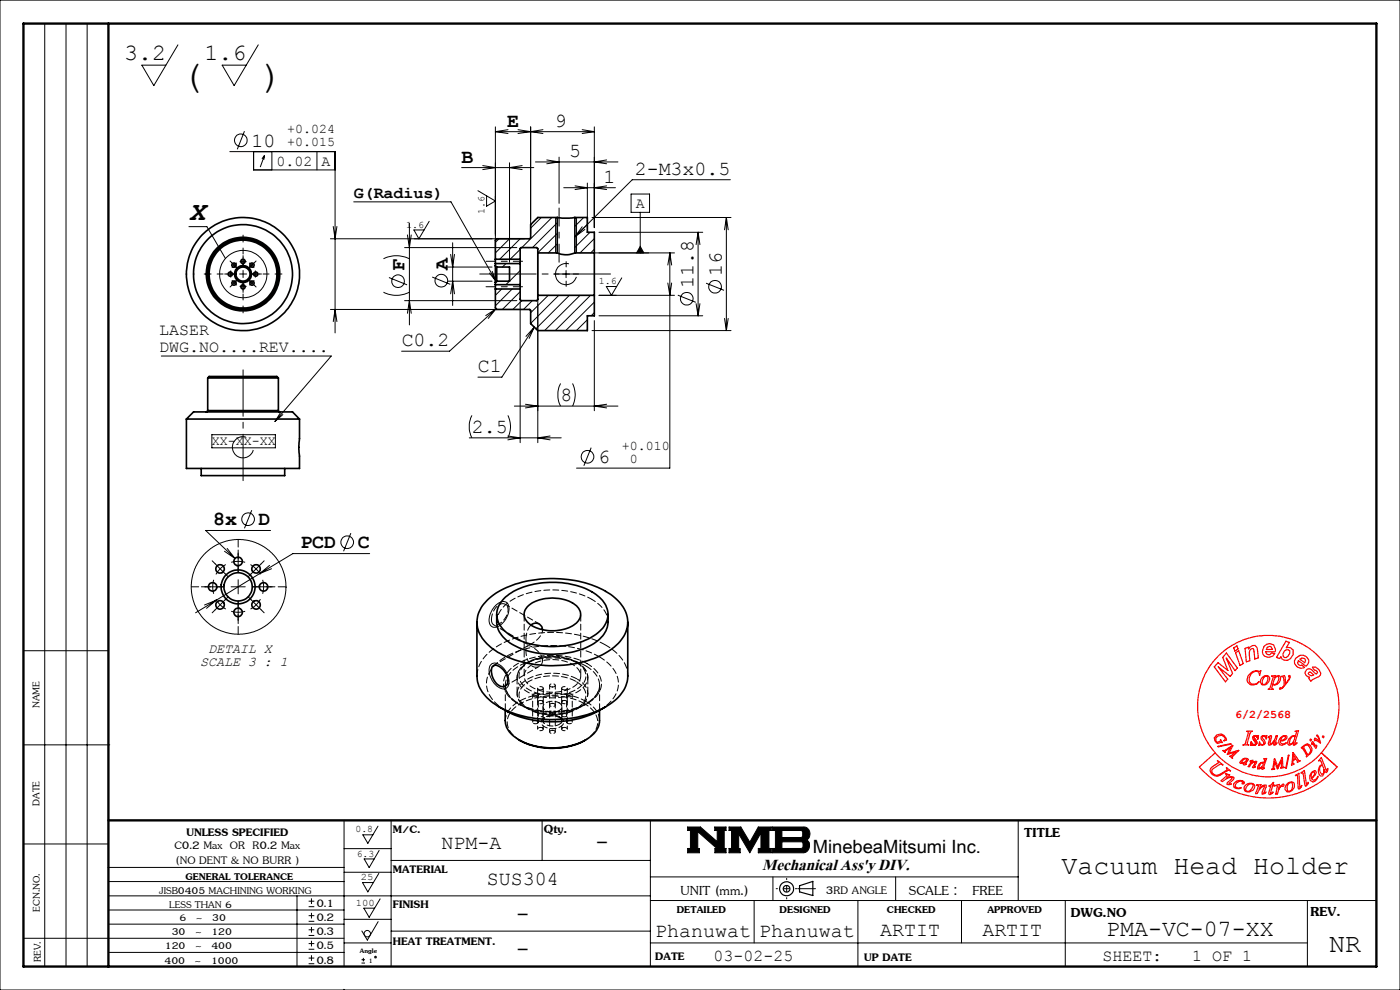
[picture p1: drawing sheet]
<svg xmlns="http://www.w3.org/2000/svg" width="297mm" height="210mm" viewBox="0 0 297 210" stroke-linecap="round" stroke-linejoin="round" font-family="sans-serif">
<g fill="none" stroke="#000" stroke-width=".21">
<path d="M0 0h297v210h-297zM9.5 5v200M14 5v200M18.5 5v200M37.7 9.5l-5.1 8.7-2.5-4.4h5.1M54.8 9.5l-5.1 8.7-2.6-4.4h5.1M48.8 32.2h22.3v38.4M51.9 27.8l-1.6 3.9M53.8 32.2v3.8h17.3M56.1 33l-.5 .7M56.1 33l-.1 .9M56.1 33l-.9 2.4"/>
<path d="M57.7 32.2v3.8M67.2 32.2v3.8M97.9 35.6h15.3M102.4 35.1l2.7 .5-2.7 .4M105.1 27.9h21M105.1 26.9v28.7M105.1 27.9l2.7 .4M107.8 27.5l-2.7 .4M108.1 34.5v21.1M109.9 27.5l2.7 .4M110.8 35.1l-2.7 .5 2.7 .4M112.6 26.9v22.7"/>
<path d="M112.6 27.9l2.6 .4M112.6 27.9l-2.7 .4M113.6 34.4h17.5M115.2 27.5l-2.6 .4M116 33.9l2.6 .5-2.6 .3M118.6 33.3v9.8M119.6 39.8h11M122 39.4l2.6 .4-2.6 .4M123.5 27.5l2.6 .4M124.6 38.8v9.5M126.1 26.9v21.4M126.1 27.9l-2.6 .4"/>
<path d="M128.7 39.4l-2.6 .4 2.6 .4M128.7 33.9l-2.6 .5 2.6 .3M154.9 38.1h-20.8l-12.1 12.1M40.1 48.1h3.8l3.9 6.7M52.8 55.8l1.1 1M54 55.7l-1.1 1.1M70.1 50.7h41.2M70.7 48l.4 2.7 .4-2.7M75 42.8h20.7l9.5 16.9M81.4 54.9a6.3 6.3 0 0 1 5.5 0M82.5 58.9l3.9 1.5M85.8 52.5h23.8"/>
<path d="M86.4 49.8l.5 2.7 .3-2.7M86.9 47.4v21.5M91.1 46.9l-2.2 3.8-1.1-1.9h2.2M91.7 58.8l3.8 1.5M95 59.6h9.4M95 56.6h9.4M95.6 54l.4 2.6 .4-2.6M96 51.5v13.3M101.4 40.5l3.7 2.1-1.9 1.1v-2.2M103.8 57.9l1.4 1.8M104.4 57.6l.8 2.1M105.2 59.7l.2 .2"/>
<path d="M105.9 50.7l-.8 .7M107.4 55.9l-.8 .7M108.1 50.7l-3 2.9M110.3 50.7l-4.3 4.3M110.3 52.9l-2.1 2.1M110.3 57.4l-3 3M114.1 53.5v40.4M114.8 46.1l-2.2 2.3M117.1 46.1l-6.4 6.4M117.9 46.1v7.5M118.2 47.3l-5.2 5.2M118.2 49.5l-4.1 4.1"/>
<path d="M118.2 51.7l-1.9 1.9M119.3 58.1h1.5M120.1 57.4v1.5M120.7 56a2.26 2.26 0 0 0-2.8 1.6 2.26 2.26 0 0 0 1.6 2.7 2.26 2.26 0 0 0 2.8-1.6M122.3 46.1v7.5M123.5 48.1l-1.5 2.1M123.8 46.1l-1.8 1.9M124.1 48.7l-2.1 1.5M124.6 47.6l-2.6 2.7M125.2 49.3l-3.2 3.2M125.6 46.1h29.5M126.1 50.6l-3.1 3"/>
<path d="M126.1 52.9l-.8 .7M127.1 49.3h22M131.9 58.9l-2.2 3.7-1.1-1.8h2.2M133.9 41.2h3.9v3.8h-3.9zM135.8 45v8.6M135.8 52.3l.8 1.3h-1.6zM142.1 53.6v45.7h-19.8M142.1 53.6l.4 2.6M142.1 53.6l-.4 2.6M143.1 53.6h-17M148.1 49.3v17.7M148.1 49.3l.4 2.6"/>
<path d="M148.1 49.3l-.4 2.6M154.1 46.1v24M154.1 46.1l.4 2.6M154.1 46.1l-.4 2.6M34.2 75.5h36.1l-12 13.9M70.1 65.6h41.2M70.7 68.2l.4-2.6 .4 2.6M81.4 62a6 6 0 0 0 5.5 0M85.8 63.8h23.8M86.4 66.5l.5-2.7 .3 2.7M95.6 62.3l.4-2.7 .4 2.7M105.2 65.5l-1.6 2"/>
<path d="M105.2 65.5l-2.2 1.4M105.2 65.5l-9.8 9h-10.2M106.4 61.3l-1.3 1.3M108.7 61.3l-3.6 3.6M110.3 64v29.9M110.3 61.9l-3.7 3.7M110.7 63.8l-1.9 1.8M112.9 63.8l-1.8 1.8M113.3 69.4l-1 2.4M113.3 69.4l-1.7 2M113.3 69.4l-6.8 10.6h-5.1M116.3 62.6l-3.7 3.7"/>
<path d="M118.5 62.6l-5.9 6M120.8 62.6l-7.1 7.1M123 62.6l-7.5 7.5M124.6 67.8l-2.3 2.3M124.6 70.1h-.1M125.3 62.6l-7.5 7.5M125.6 70.1h29.5M126.1 68v19.1M126.1 64.1l-6.1 6M126.1 66.3l-.7 .7M127.1 67h22M141.7 60l.4 2.6 .4-2.6"/>
<path d="M143.1 62.6h-16M143.8 62.6l3.8 1.5M147.7 64.4l.4 2.6M148.5 64.4l-.4 2.6M149.8 60.1l3.8 1.5M153.7 67.5l.4 2.6M154.5 67.5l-.4 2.6M44.9 92.2h13.5v2.8h-13.5zM52.1 92.7a2.25 2.25 0 0 0-2.7 1.6 2.25 2.25 0 0 0 1.6 2.7 2.25 2.25 0 0 0 2.7-1.5M59.5 87.5l-1.2 1.9M60 87.9l-1.7 1.5M99.6 92.9h19.5"/>
<path d="M100.1 88.1a5.3 5.3 0 0 0 0 4.8M107.7 88.1l.2 .3a5.3 5.3 0 0 1-.2 4.5M107.7 92.5l2.6 .4-2.6 .4M109.1 86.1h22M111.5 85.8l2.6 .3-2.6 .4M116.7 92.5l-2.6 .4 2.6 .4M118.9 81.3a5.4 5.4 0 0 0 0 4.8M121.5 81.3l.1 .4a5.3 5.3 0 0 1-.1 4.4M125.4 95l-1.5 3.8M128.7 85.8l-2.6 .3 2.6 .4M47.6 116.9l2.2 1.6M48.2 116.3l1.6 2.2"/>
<path d="M53.1 119.8a5.3 5.3 0 0 1 2.1 2.1M53.4 108.2l-1.5 3.9M55.4 119.6l-2.1 2.1M57.2 119.9l-2.1 1.8M57.4 112.5h-13.8l6.2 6M74.4 113.1l-1.5 3.8M78.4 117.4h-16.3l-7 4.3M5 138h18M45.9 127.3l-4.4 2.7M45.9 127.3l-2.5 1M45.9 127.3l-2.1 1.7M55.1 121.7l-9.2 5.6"/>
<path d="M57.6 120.6l-2.5 1.1M105.2 128.4a1.69 1.69 0 0 1 2.5-.3 4.1 4.1 0 0 1-2.2 4.9 1.3 1.3 0 0 1-1.4-.3 1.3 1.3 0 0 1-.3-1.3l.4-1.6zM5 158h18.3M104 141.1a1.42 1.42 0 0 1 2.2 .1 4.1 4.1 0 0 1 1.5 4.5 1.42 1.42 0 0 1-2.2-.1 4.1 4.1 0 0 1-1.5-4.5zM5 179h18M73 174v31M83 174v31M115 174v8.5M138 174v31M145.9 175.4h2.7l3.6 3.1v-2.3h-.6v-.8h2.4v.8h-.4v3.8h.4v.9h-2.3v-.9h.4l-4.1-3.6v3.6h.4v.9h-2.5v-.9h.6v-3.8h-.6zM154.7 175.4h2.5l1.9 3.2 1.8-3.2h2.7v.8h-.5v3.8h.5v.9h-2.7v-.9h.5v-3.3l-2.3 4.2-2.4-4v3.1h.3v.9h-2.3v-.9h.5v-3.8h-.5zM163.9 175.4h6.6a1.46 1.46 0 0 1 1.3 1.2 1.46 1.46 0 0 1-.7 1.6 1.48 1.48 0 0 1 .6 1.6 1.48 1.48 0 0 1-1.3 1.1h-6.5v-.9h.6v-3.8h-.6z"/>
<path d="M165.9 176.2h4.1l.3 .1v1l-.3 .4h-4.1zM165.9 178.6h4.2l.3 .3-.1 .9-.3 .2h-4.1zM216 174v17M5 199h68M22.9 184h50.1M23 190h115M23 196h50M23 193h50M23 187h50M63 190v15M73 195h10M73 185h10"/>
<path d="M73 180h10M83 197.5h55M83 182.5h55M138 186h78M138 191h154M160 191v9M164 186v5M182 191v14M190 186v5M204 191v9M226 191v14M277.4 191v14"/>
<path d="M23 202h50M73 200h10M138 200h139.4"/>
<circle cx="51.1" cy="29.8" r="1.34"/>
<circle cx="51.6" cy="58.1" r="5"/>
<circle cx="84.5" cy="59.6" r="1.34"/>
<circle cx="93.6" cy="59.5" r="1.34"/>
<circle cx="145.7" cy="63.4" r="1.34"/>
<circle cx="151.7" cy="60.8" r="1.34"/>
<circle cx="124.6" cy="96.9" r="1.34"/>
<circle cx="52.6" cy="110.1" r="1.34"/>
<circle cx="73.7" cy="115" r="1.34"/>
<circle cx="50.6" cy="124.5" r="10.1"/>
</g>
<g fill="none" stroke="#000" stroke-width=".25">
<path d="M169.6 187.9l2.8-.9v3l-2.8-.8z"/>
<circle cx="166.9" cy="188.5" r=".7"/>
<circle cx="166.9" cy="188.5" r="1.48"/>
</g>
<path d="M164.7 188.5h4.3M166.9 186.3v4.4" fill="none" stroke="#000" stroke-width=".21" stroke-dasharray="15.2 1.3 1.3 1.3" stroke-dashoffset="15"/>
<g fill="none" stroke="#000" stroke-width=".21" stroke-dasharray="15.2 1.3 1.3 1.3">
<path d="M48.1 58.1h-.4M48.9 58.1h-.8M48.9 58.1h.7M49.1 55.7l-.3-.3M49.6 58.1h.5M49.7 56.2l-.6-.5M49.7 56.2l.5 .5M50.2 56.7l.3 .4M50.2 59.5l.3-.3M51.6 58.1v-.7M51.6 58.1h-.8M51.6 58.1v.8"/>
<path d="M51.6 58.1h.7M51.6 55.4v-.7M51.6 55.4v.8M51.6 54.7v-.5M51.6 56.2v.4M52.9 56.7l-.3 .4M52.9 59.5l-.3-.3M53.5 58.1h-.4M54 55.7l.3-.3M54.3 58.1h.7M54.3 58.1h-.8M55 58.1h.5"/>
<path d="M118.6 58.1h-1.1M120.1 56.6v-1.1M120.1 59.6v1.1M121.6 58.1h1.1M49.1 60.6l-.3 .3M49.7 60l-.6 .6M49.7 60l.5-.5M51.6 60.8v.8M51.6 60.8v-.7M51.6 61.6v.4M51.6 60.1v-.5M53.5 60l.5 .6"/>
<path d="M53.5 60l-.6-.5M54 60.6l.3 .3M45.6 119.6l-.6-.6M50.5 119.1v-1.5M50.5 119.1v1.5M50.5 117.6v-.9M55.4 119.6l.6-.6M43.6 124.5h-.9M45.1 124.5h-1.5M45.1 124.5h1.5M45.6 129.4l-.6 .6M46.6 124.5h.9"/>
<path d="M46.7 120.7l-1.1-1.1M46.7 120.7l1.1 1M46.7 128.3l-1.1 1.1M46.7 128.3l1.1-1.1M47.8 121.7l.6 .7M47.8 127.2l.6-.6M50.5 124.5v-1.5M50.5 124.5h-1.5M50.5 124.5v1.5M50.5 124.5h1.5M50.5 120.6v.9M50.5 129.9v1.5"/>
<path d="M50.5 129.9v-1.5M50.5 131.4v.9M50.5 128.4v-.9M53.3 121.7l-.7 .7M53.3 127.2l-.7-.6M54.3 128.3l1.1 1.1M54.3 128.3l-1-1.1M54.4 124.5h-.9M55.4 129.4l.6 .6M55.9 124.5h1.5M55.9 124.5h-1.5M57.4 124.5h.9"/>
<path d="M169.2 188.5h3.8"/>
</g>
<path d="M5 5h287v200h-287zM23 5v200M23 174h269M73 210v.1" fill="none" stroke="#000" stroke-width=".5"/>
<path d="M145.9 175.4v.8h.6v3.8h-.6v.9h2.5v-.9h-.4v-3.6l4.1 3.6h-.4v.9h2.3v-.9h-.4v-3.8h.4v-.8h-2.4v.8h.6v2.3l-3.6-3.1zM154.7 175.4v.8h.5v3.8h-.5v.9h2.3v-.9h-.3v-3.1l2.4 4 2.3-4.2v3.3h-.5v.9h2.7v-.9h-.5v-3.8h.5v-.8h-2.7l-1.8 3.2-1.9-3.2zM165.9 178.6h4.2l.3 .2v.9l-.4 .3h-4.1zM163.9 175.4v.8h.6v3.8h-.6v.9h6.8l.7-.5 .3-.8v-.8l-.3-.4-.3-.2a1.47 1.47 0 0 0 .7-1.6 1.47 1.47 0 0 0-1.3-1.2zM165.9 176.2h4.1l.3 .3v.9l-.3 .3h-4.1z" fill-rule="evenodd" fill="#000"/>
<g fill="none" stroke="#000" stroke-width=".21" stroke-dasharray="15.2 1.3 1.3 1.3" stroke-linecap="butt">
<path d="M48.9 58.1l.1 .8M48.9 58.1l.1-.7M49.7 56.2l-.5 .6M49.7 56.2l.6-.4M51.6 55.4l-.8 .1M51.6 55.4l.7 .1M54.3 58.1l-.1-.7M54.3 58.1l-.1 .8M49.7 60l.6 .5M49.7 60l-.5-.6M51.6 60.8l.7-.1M51.6 60.8l-.8-.1"/>
<path d="M53.5 60l.4-.6M53.5 60l-.6 .5M50.5 119.1l-1.5 .2M50.5 119.1l1.5 .2M45.1 124.5l.2 1.5M45.1 124.5l.2-1.5M46.7 120.7l-.9 1.1M46.7 120.7l1.2-.9M46.7 128.3l1.2 .9M46.7 128.3l-.9-1.2M50.5 129.9l1.5-.2M50.5 129.9l-1.5-.2"/>
<path d="M54.3 128.3l.9-1.2M54.3 128.3l-1.1 .9M55.9 124.5l-.2-1.5M55.9 124.5l-.2 1.5"/>
</g>
<g fill="none" stroke="#f00" stroke-width=".25">
<path d="M260.2 138.5l2.3 3.2-.5 .6-1.9-2.7 1.4 3.3-.5 .6-2.6-2 2.1 2.6-.5 .5-2.4-3.1 .8-.9 2.1 1.6-1.1-2.8zM261.7 137.4l.7-.4 .2 .7-.6 .4zM262.1 138.5l.7-.5 .9 2.7-.6 .5zM264.1 137.5l.7-.2 .1 .4 .3-.4 .5-.4h.5a2.85 2.85 0 0 1 .7 2.7l-.7 .2-.2-1.6a.45 .45 0 0 0-.4-.6l-.3 .2-.3 .4 .1 2-.7 .2zM268.1 137.1l.6-.4 .7-.2 .8 .3 .4 1-.1 .4h-2l.2 .5 .4 .2 .4-.1 .2-.3 .7 .1-.4 .6-.9 .2-.8-.2-.4-.5-.1-.5zM268.8 137.3l.5-.2 .4 .1 .2 .6h-1.3zM272.5 138.1l.4-.3h.4l.3 .3v.5l-.7 .9h-.4l-.3-.3v-.5zM272.8 136l.7 .3-.6 1.1h.9l.5 .5 .1 .9-.6 .9-.7 .4-.6-.1-.5-.2-.3-.5-.2 .4-.7-.3zM274.8 139.7l1-.7a1.44 1.44 0 0 1 1.8 1.5l-.5 .8-1.7-1.1-.1 .4 .2 .4 .3 .2 .4-.1 .6 .5-.8 .2-.8-.3-.6-.8v-.5zM275.8 139.8l.4-.2 .6 .1 .2 .3-.2 .6zM257.8 159.7l-3.4 3a19.5 19.5 0 0 0 29.3 0l-3.4-3M257.8 159.7a15 15 0 0 1 .9-20.7 15 15 0 0 1 20.7 0 15 15 0 0 1 .9 20.7"/>
<path d="M257.8 159.7a15 15 0 0 0 22.5 0M258.1 155.9l.9-.2a1.62 1.62 0 0 1 1.2 1.3l-.5 .2 .2-.5-.1-.3-.6-.4-.9 .2-.3 .4 .1 .8 .1 .1 .7-.3 .1-.3 .3 .6-.2-.1-.8 .3-.6-.5-.1-.7zM258.4 158.3l2.7-.5 .1 .1-2.8 .5zM259.5 159.2h.3l1.7-1.1-.8 1.7 2.1-.6-1.4 1.4v.3l-.5-.5 1.2-.9-1.7 .5 .6-1.4-1.1 .7v.3zM264.5 155.1h1.2M264.5 155.1h.1M264.5 155.1l.3 .3-.5 2-.2 .4-.4 .2h1.2l-.3-.1 .1-.5 .6-2.1 .3-.2M264.8 143.3a1.91 1.91 0 0 1 2.2-.9l.4-.1-.2 .9a.79 .79 0 0 0-.5-.8 .79 .79 0 0 0-.9 .2 1.54 1.54 0 0 0-.3 2.5 1.44 1.44 0 0 0 1.6-.5l-.4 .5-.9 .2a1.19 1.19 0 0 1-1.3-1.1zM265.3 158.1h.1M265.7 155.1h-.1M265.9 156.2l1.1-.2-.1 .7-.2-.3-.3-.2-.3 .2 .6 1.1a.84 .84 0 0 1-1.3 .5v.1v-.7l.2 .4 .4 .2 .3-.2v-.3l-.5-.8zM267.4 142.3h.1"/>
<path d="M267.7 156.2l1-.2-.1 .7-.1-.3-.4-.2-.3 .2 .6 1.1a.84 .84 0 0 1-1.2 .5l-.1 .1 .1-.7 .1 .4 .5 .2 .3-.2v-.3l-.6-.8zM267.8 143.7l.3-.2a.78 .78 0 0 1 .8-.2 .78 .78 0 0 1 .5 .7 1.39 1.39 0 0 1-1.3 1.3l-.5-.1a1.09 1.09 0 0 1 .2-1.5zM268.3 143.5l.3-.1 .3 .2a1.39 1.39 0 0 1-.8 1.6l-.3-.1a1.64 1.64 0 0 1 .5-1.6zM269.1 156.3l.5-.3 .2 .2-.4 1.6a1.76 1.76 0 0 0 1.3-1.7h.3l-.5 1.7 .4-.2-.5 .5h-.2v-.4l.2-.7a1.39 1.39 0 0 1-1.2 1.1 1.61 1.61 0 0 1 .2-1.6l-.1-.2-.3 .2zM269.8 143.4l.7-.1-.1 .4 .8-.4a.49 .49 0 0 1 .5 .6 1.31 1.31 0 0 1-1.7 1.3l-.2 .8 .3 .2h-1l.4-.3 .6-2.2v-.2zM270.7 143.6l.3-.1a.6 .6 0 0 1 .2 .8l-.3 .6-.5 .3-.4-.1zM271.6 156.5a.82 .82 0 0 1 1.5-.2 1.5 1.5 0 0 1-1.5 1l.1 .4 .4 .1 .8-.3a1.12 1.12 0 0 1-1.4 .5 1.14 1.14 0 0 1 .1-1.5zM271.7 145.9l.1 .1M271.9 143.5l.6-.2 .2 1.7 .7-.9a.36 .36 0 0 0 0-.6l.1-.2 .2 .1a4.6 4.6 0 0 1-2.1 2.8h-.1v-.3l.2-.1 .2 .2 .6-.7-.2-1.6zM271.9 156.5l.3-.3h.5a.86 .86 0 0 1-1.1 .9zM274.1 156.3l.3-.1 .2 .1a1.43 1.43 0 0 1-.9 1.5 .91 .91 0 0 1 .1-1.1zM274.3 159.7l1.2 1.6 .3 .1-.6 .3v-.3l-.4-.3-.5 .3v.4l.2 .3-.5 .2z"/>
<path d="M274.7 155.1l.8-.1-.8 2.8 .5-.2-.7 .5-.1-.2 .1-.6-.4 .5-.5 .3-.2-.1a1.36 1.36 0 0 1 1.2-1.9l.2 .1 .3-.9-.1-.1zM274.7 155.1h.1M276 158.6l1.3-.8 .7 .3 .3 .8a1.88 1.88 0 0 1-1.2 1.6l.1-.3-.9-1.5zM276.3 158.7h.1M276.6 158.3l.8-.3 .3 .3 .4 .9-.3 .6-.3 .2-.9-1.4zM277.2 142.1a1.1 1.1 0 0 1 1.6 .6l.4 .3 .3-.3-.3-.5h-.4l-.4-.7h.7l.8 .6 .3 .7a1.36 1.36 0 0 1-1.2 1.1l-.7 .3-.2 .3-.5-.6 .2-.3-.8-.4-.2-.5zM277.7 142.6a1.1 1.1 0 0 1 1 .6l-.5 .2-.6-.3-.1-.2zM277.9 156.8h.3v.3h-.3zM278.4 157.7h.1M278.4 157.3l.8 1 .1-.2-.1 .6-.8-1-.1 .2zM279.3 156h.2l.3 .4 .3 1.2-1.1-.7-.1 .3v-.6l1 .6zM280.6 156.1l.3 .1-.1 .3-.3-.2z"/>
<path d="M258.2 161.4l1.2 .8-.6-.1-1.1 .7a.81 .81 0 0 0-.6 .9 .81 .81 0 0 0 .7 .7 3.2 3.2 0 0 0 2.3-1l.3-.2-.2-.4 .8 .7a.5 .5 0 0 0-.8 .1l-.9 .6a1.49 1.49 0 0 1-1.6 .4 1.49 1.49 0 0 1-1-1.3l.3-.5 1.5-1zM260.1 164.1l.8 .3-.8 .7 .4-.1a1.16 1.16 0 0 1 1.3 0l-.1 .3-1 1h.5l-.8 .1-.1-.3 1.1-1.1a2.04 2.04 0 0 0-2 .8l-.4-.2 1.3-1.2zM261.8 166.1a1.46 1.46 0 0 1 2.2-.2l-.2 .4a.23 .23 0 0 1-.3-.2 .23 .23 0 0 1 .3-.2l-.2-.2a1.19 1.19 0 0 0-1.5 1.2l.3 .2h.9l-.4 .2-.8-.1-.3-.2-.1-.6zM263.6 161l.5-.2 .8 .3-.7 1h.2l-.6 .1 .3-.5-.4 .2h-.6v-.4zM263.8 161.1l.7-.1a.95 .95 0 0 1-1.1 .8zM264.2 162.1h.1M264.2 166.5l.7-.3a.85 .85 0 0 1 1.3 .8 1.38 1.38 0 0 1-2.1 .7l-.2-.6zM264.7 166.6l.4-.3h.4l.3 .2a1.43 1.43 0 0 1-1.3 1.4l-.2-.2-.1-.3zM265.4 162.1l.5-.4h.4l-.6 1v.2l.4-.1 .2-.1-.2-.1 .5-1.1-.7 .1-.4 .2 .3-.5-.6 .2h.3l-.7 1.1h.3l.3-.5M266.6 166.5l.9-.1-.4 1 .2-.3a1.19 1.19 0 0 1 1.3-.6v.5l-.5 1.2 .5-.1-.7 .4-.2-.2 .5-1.6a2.19 2.19 0 0 0-1.5 1.6h-.4l.7-1.6zM267.5 161.9h.4a.84 .84 0 0 1-.8 1zM268.1 160.9h.6l-.7 1.9v.2l.3-.1-.6 .3 .1-.5-.3 .3-.7 .1v-.3l.3-.7 .4-.3h.6l.2-.6z"/>
<path d="M269.2 166.6l.5-.2 .4-.4-.1 .6h.4v.1h-.4l-.5 1.6 .1 .1 .4-.4 .1 .1-.7 .5-.3-.2 .5-1.7h-.4zM270.4 160.9l.7 1.7 1-1.9v2l.3 .1-.7 .1 .2-.2-.1-1.3-.8 1.7-.6-1.5-.2 1.4 .2 .2-.6 .1 .3-.4 .2-1.9M270.6 166.6l.8-.2-.2 1.1 .7-1 .3-.2 .2 .3a.26 .26 0 0 1-.2 .2 .26 .26 0 0 1-.3-.1l-.6 .8-.3 .9h-.3l.3-1.7zM273.1 166.2a.86 .86 0 0 1 1.5 .1 1.39 1.39 0 0 1-1.5 1.7l-.5-.5v-.3zM273.3 160.2h.1l-.5 2.7h-.1zM273.3 166.2l.4-.2h.3a1.37 1.37 0 0 1-.4 1.9l-.4-.1a1.51 1.51 0 0 1 .1-1.6zM274.4 160.2l.4 .7-.5 .2zM274.8 164.5l.8-.5 .1 3h.2l.3-.4-.5 .7-.1 .1-.2-.3-.2-2.6zM276 163.9l.7-.5 .5 3 .4-.4-.1 .3-.5 .5-.2-.3-.4-2.6zM278.2 163.9l.7-.4 .3 .1a1.63 1.63 0 0 1-.9 1.6l.3 .3a1.36 1.36 0 0 0 1-.8l-.6 1-.5 .2a1.08 1.08 0 0 1-.4-1.8zM278.5 163.8h.3a1.31 1.31 0 0 1-.6 1.3 1.22 1.22 0 0 1 .3-1.3zM280.1 162.5l.3-.1a1.38 1.38 0 0 1 .3 1.8h-.3a1.4 1.4 0 0 1-.3-1.7z"/>
<path d="M280.3 160.7l1.2 2.8 .2-.5v.4l-.4 .5-.3-.7v.6l-.3 .7a.55 .55 0 0 1-.9-.4 1.29 1.29 0 0 1 .7-1.8l-.3-.8a.24 .24 0 0 0-.1-.2 .24 .24 0 0 0-.3 .1z"/>
</g>
<path d="M50.5 121.5v-7.1M50.5 127.5v7M53.5 124.5h7.2" fill="none" stroke="#000" stroke-width=".21" stroke-dasharray="15.2 1.3 1.3 1.3" stroke-dashoffset="13.6"/>
<path d="M47.5 124.5h-6.9" fill="none" stroke="#000" stroke-width=".21" stroke-dasharray="15.2 1.3 1.3 1.3" stroke-dashoffset="13.7"/>
<path d="M50.1 58.1h-6.8M51.6 56.6v-6.7M51.6 59.6v6.8M53.1 58.1h6.7" fill="none" stroke="#000" stroke-width=".21" stroke-dasharray="15.2 1.3 1.3 1.3" stroke-dashoffset="13.8"/>
<path d="M51.6 78.5v23.5" fill="none" stroke="#000" stroke-width=".21" stroke-dasharray="15.2 1.3 1.3 1.3" stroke-dashoffset="5.4"/>
<path d="M129.5 58.1h-27.7" fill="none" stroke="#000" stroke-width=".21" stroke-dasharray="15.2 1.3 1.3 1.3" stroke-dashoffset="3.3"/>
<path d="M103.1 55.4h7.8M110.9 60.8h-7.8" fill="none" stroke="#000" stroke-width=".21" stroke-dasharray="15.2 1.3 1.3 1.3" stroke-dashoffset="13.3"/>
<path d="M118.6 44.1v11.5" fill="none" stroke="#000" stroke-width=".21" stroke-dasharray="15.2 1.3 1.3 1.3" stroke-dashoffset="11.4"/>
<path d="M135.8 52.3l.8 1.3h-1.6z" fill="#000"/>
<g fill="none" stroke="#000" stroke-width=".35">
<path d="M105.1 56.3l.3 .3M105.1 56.3v3.6M105.1 55v.9M105.1 55h5.2M105.1 55.9v.4M105.1 59.9v.5M105.1 55.9h5.2M105.4 59.6l-.3 .3M105.4 56.6v3M105.4 56.6h2.7v3h-2.7M110.3 55v.9M110.3 55.9v4.5"/>
<path d="M114.1 53.6v9M114.1 53.6v-.8l-.3-.3-3.3 .1-.2 2.4M114.1 53.6h4.1M118.2 53.6a4.7 4.7 0 0 0 3.8 0M118.2 46.1l1.1 .2 2.7-.2M118.2 46.1h-4.1l-1.5 1.6v2.7l-.2 .3h-7l-.3 .2v4.1M118.2 46.1v7.5M122 46.1v7.5M122 53.6h4.1M122 46.1h2.6v3.2h1.5v4.3M126.1 53.6v9M105.1 60.4v.9"/>
<path d="M105.1 61.3v4l.3 .3 7.1 .1 .1 2.9 1.5 1.5h10.5v-3.1h1.5v-4.4M105.1 61.3h5.2M105.1 60.4h5.2M110.3 60.4v.9M110.3 61.3v2.3l.3 .2h3.2l.3-.3v-.9M114.1 62.6h12M39.5 88.9v10.5h24l-.1-4.1 .1-6.4M39.5 88.9h24M39.5 88.9l1.6-1.5h21l1.4 1.5M42.7 99.4v1.5h17.7v-1.5M44.1 87.1l-.4 .3M44.1 80.2h15"/>
<path d="M44.1 80.2l.2-.3h14.4l.4 .3M44.1 87.1h15M44.1 80.2v6.9M59.1 87.1l.2 .3M59.1 80.2v6.9M101.2 132v11.4a7.5 7.5 0 0 0 3.9 6 24.4 24.4 0 0 0 18.9 2.4 13.9 13.9 0 0 0 8.4-5.5l.7-1.7 .1-.9v-11.7M103.4 127.3a19.8 19.8 0 0 1 12.5-4.5 21.5 21.5 0 0 1 14.6 4 6.2 6.2 0 0 1 1.9 8.1 14.1 14.1 0 0 1-9.1 5.6 24.2 24.2 0 0 1-18.7-2.8 6.8 6.8 0 0 1-3.2-7.1 7 7 0 0 1 2-3.3zM105.4 130.3v1.7a6.3 6.3 0 0 0 4.2 5.2 18.5 18.5 0 0 0 16.5-.8 5.7 5.7 0 0 0 2.9-4.4v-1.7M107 126.9a15.4 15.4 0 0 1 10.9-3.4 14 14 0 0 1 9.9 3.8 4.5 4.5 0 0 1-.9 6.9 16.8 16.8 0 0 1-13.3 2.6 11 11 0 0 1-7.7-4.4 4.4 4.4 0 0 1 1.1-5.5zM111.8 128.8a8.5 8.5 0 0 1 8.5-1.4 3.4 3.4 0 0 1 2.9 3.2 4.3 4.3 0 0 1-3.7 2.9 8.4 8.4 0 0 1-7.7-1.6 2.26 2.26 0 0 1 0-3.1zM112.6 132.6a1.43 1.43 0 0 1 1.6-.3 1.43 1.43 0 0 1 .9 1.3M104.5 141.4a1.33 1.33 0 0 1 1.9 .4 3 3 0 0 1 1.1 3.4 1.35 1.35 0 0 1-2.1-.1 3.6 3.6 0 0 1-.9-3.7z"/>
<path d="M105.9 149.9a21.9 21.9 0 0 0 19.4 1.7l3.2-1.7M107.2 150.7v2.2a5.2 5.2 0 0 0 3.4 4.3 15.3 15.3 0 0 0 14.5-.8 4.4 4.4 0 0 0 2.1-3.5v-2.2M110.1 156.9a14.8 14.8 0 0 0 14.1 0"/>
<circle cx="48.8" cy="58.1" r=".44"/>
<circle cx="49.6" cy="56.2" r=".45"/>
<circle cx="51.5" cy="58.1" r="7.2"/>
<circle cx="51.5" cy="58.1" r="12"/>
<circle cx="51.5" cy="58.1" r="7.8"/>
<circle cx="51.6" cy="58.1" r="10.5"/>
<circle cx="51.6" cy="58.1" r="1.81"/>
<circle cx="51.6" cy="58.1" r="1.49"/>
<circle cx="51.6" cy="55.4" r=".46"/>
<circle cx="51.6" cy="58.1" r="7.5"/>
<circle cx="53.5" cy="56.2" r=".44"/>
<circle cx="54.2" cy="58.1" r=".45"/>
<circle cx="49.6" cy="60" r=".45"/>
<circle cx="51.6" cy="60.8" r=".45"/>
<circle cx="53.5" cy="60" r=".45"/>
<circle cx="50.5" cy="119.1" r=".91"/>
<circle cx="45.1" cy="124.5" r=".89"/>
<circle cx="46.7" cy="128.3" r=".91"/>
<circle cx="46.7" cy="120.7" r=".9"/>
<circle cx="50.5" cy="124.5" r="3.6"/>
<circle cx="50.5" cy="124.5" r="3"/>
<circle cx="50.5" cy="129.9" r=".89"/>
<circle cx="54.3" cy="120.7" r=".9"/>
<circle cx="54.3" cy="128.3" r=".9"/>
<circle cx="55.9" cy="124.5" r=".9"/>
</g>
<path d="M128.5 136.8a8 8 0 0 1 4.7 6.6M107.2 152.8a5.4 5.4 0 0 1 3.8-4.5 15.8 15.8 0 0 1 13.3 .5M107.2 145.3a5.4 5.4 0 0 1 3.8-4.5 15.8 15.8 0 0 1 13.3 .5" fill="none" stroke="#000" stroke-width=".21" stroke-dasharray="1.3 .6" stroke-dashoffset=".2"/>
<path d="M111.6 135.6a4.4 4.4 0 0 1 1.1-3M127.1 139.3a6.7 6.7 0 0 1 4.1 6.4 7.5 7.5 0 0 1-4.1 5M101.2 143.4a7.6 7.6 0 0 1 4-6.2 24.8 24.8 0 0 1 23.3-.4M107.2 145.3v5.4M109.7 143.7v3.4M122.2 140.5a3.1 3.1 0 0 1 1.8 4.1 7.9 7.9 0 0 1-7 2.9 7.8 7.8 0 0 1-6.5-2.8 2.97 2.97 0 0 1 1.6-4.2 11.1 11.1 0 0 1 10.1 0M122.2 144.6a3.1 3.1 0 0 1 1.8 4.1 7.9 7.9 0 0 1-7 2.9 7.8 7.8 0 0 1-6.5-2.9 2.97 2.97 0 0 1 1.6-4.1 11.1 11.1 0 0 1 10.1 0M124.3 148.8a5.1 5.1 0 0 1 2.9 4M124.3 141.3a5.1 5.1 0 0 1 2.9 4M124.7 147.1v-3.4M127.2 150.7v-5.4" fill="none" stroke="#000" stroke-width=".21" stroke-dasharray="1.3 .6" stroke-dashoffset="-.1"/>
<path d="M104.3 131.4a1.02 1.02 0 0 0 .5 1.2 1.02 1.02 0 0 0 1.3-.4 3.1 3.1 0 0 0 1.4-3.8 1.52 1.52 0 0 0-2.4 .6l-.6 1.1-.2 1.3M107.2 145.3h.1M107.2 145.7v-.4M109.7 143.7h.1M109.7 147.2v-.1M110.4 157.1a4.5 4.5 0 0 1-2.7-4.7 7 7 0 0 1 5.4-4.2 15.2 15.2 0 0 1 10.9 1.1M115.1 140.1a4 4 0 0 0-3.1-3.1 2.02 2.02 0 0 0-.3 2.1 2.37 2.37 0 0 0 2.2 2.4l.8-.4 .4-1M124.7 143.7h.1M124.7 147.1h.1M127.2 145.4v.2M127.2 145.3v.1" fill="none" stroke="#000" stroke-width=".21" stroke-dasharray="1.3 .6"/>
<path d="M125.5 127.1a5.9 5.9 0 0 1 3.5 4.8M118.6 152a.92 .92 0 0 1 .6 1.1 .92 .92 0 0 1-.9 .7 2.45 2.45 0 0 1-3.1-.8 1.86 1.86 0 0 1 2.5-1.3l.9 .3M118.6 149.1a.92 .92 0 0 1 .6 1 .92 .92 0 0 1-.9 .8 2.45 2.45 0 0 1-3.1-.9 1.86 1.86 0 0 1 2.5-1.2l.9 .3M118.7 152.2l.5 .7M127.1 146.2a7.1 7.1 0 0 1-5.3 4.2 15 15 0 0 1-12.8-1.8 4.8 4.8 0 0 1-1.7-2.4" fill="none" stroke="#000" stroke-width=".21" stroke-dasharray="1.3 .6" stroke-dashoffset=".4"/>
<path d="M104.7 132.5l7.2 4.2M105.4 131.9a6.2 6.2 0 0 1 4.1-5.1 18.6 18.6 0 0 1 16 .3M111.9 137l-7.2 4.2M114.4 132.3l-7.2-4.1M107.2 145.5l7.2-4.1M115 151.4l.3 .3-.2 .3M118.9 152.2a1.09 1.09 0 0 1 .7 1.2 1.09 1.09 0 0 1-1 .9 3.1 3.1 0 0 1-3.7-.8 1.46 1.46 0 0 1 1.5-1.6 3.8 3.8 0 0 1 2.5 .3M119.3 152l-.2-.3 .3-.3M124 149.3a4.5 4.5 0 0 1 2.7 4.6 5.3 5.3 0 0 1-2.7 3.2" fill="none" stroke="#000" stroke-width=".21" stroke-dasharray="1.3 .6" stroke-dashoffset=".3"/>
<g fill="none" stroke="#000" stroke-width=".21" stroke-dasharray="1.3 .6" stroke-dashoffset=".1">
<path d="M107.3 150.7a6.9 6.9 0 0 1-4.1-6.2 7.8 7.8 0 0 1 5-5.7 22.1 22.1 0 0 1 18.9 .5M114.1 146v2.9M114.2 147.5a.61 .61 0 0 0-.6-.4 .61 .61 0 0 0-.6 .5 .74 .74 0 0 0 1.2-.1M114.2 153.2a.61 .61 0 0 1-.6 .3 .61 .61 0 0 1-.6-.5 .74 .74 0 0 1 1.2 .2M115.1 148.7a.59 .59 0 0 0-.6-.1 .59 .59 0 0 0-.4 .5 .65 .65 0 0 0 1.1-.3l-.1-.1M115.1 146.2a.35 .35 0 0 0 .1-.4 .35 .35 0 0 0-.5-.2 .4 .4 0 0 0-.5 .1 .4 .4 0 0 0 0 .5l.3 .1 .6-.1M115.1 154.4a.35 .35 0 0 1 .1 .5 .35 .35 0 0 1-.5 .1 .4 .4 0 0 1-.5-.1 .4 .4 0 0 1 0-.4l.3-.2 .6 .1M115.2 149.9v2.9M115.3 148.9v-2.9M117.2 145.7a.39 .39 0 0 0 .6-.3 .39 .39 0 0 0-.5-.4 .42 .42 0 0 0-.5 .1 .42 .42 0 0 0-.1 .5l.5 .1M117.2 149.2a.39 .39 0 0 0-.6 .3 .39 .39 0 0 0 .5 .4 .42 .42 0 0 0 .5-.1 .42 .42 0 0 0 .1-.4l-.5-.2M117.2 154.9a.39 .39 0 0 1 .6 .3 .39 .39 0 0 1-.5 .4 .42 .42 0 0 1-.5-.1 .42 .42 0 0 1-.1-.4l.5-.2"/>
<path d="M117.2 151.4a.39 .39 0 0 1-.6-.2 .39 .39 0 0 1 .5-.4 .42 .42 0 0 1 .5 0 .42 .42 0 0 1 .1 .5l-.5 .1M119.1 146v2.9M119.2 152.8v-2.9M119.3 146.2a.59 .59 0 0 0 .6 .1 .59 .59 0 0 0 .4-.4 .65 .65 0 0 0-1.1 .2l.1 .1M119.3 148.7a.35 .35 0 0 0-.1 .5 .35 .35 0 0 0 .5 .1 .4 .4 0 0 0 .5-.1 .4 .4 0 0 0 0-.5l-.3-.1-.6 .1M119.3 154.4a.59 .59 0 0 1 .6-.1 .59 .59 0 0 1 .4 .5 .65 .65 0 0 1-1.1-.3l.1-.1M120.2 147.5a.61 .61 0 0 0 .6 .3 .61 .61 0 0 0 .6-.5 .74 .74 0 0 0-1.2 .2M120.2 153.2a.61 .61 0 0 1 .6-.4 .61 .61 0 0 1 .6 .5 .74 .74 0 0 1-1.2-.1M120.3 148.9v-2.9M124.6 140.8a4.7 4.7 0 0 1 2.9 5.2 7.6 7.6 0 0 1-5.7 4.4 15.6 15.6 0 0 1-13.1-2 4.1 4.1 0 0 1 .1-7 15.8 15.8 0 0 1 15.8-.6"/>
</g>
<path d="M121.4 140.9a2.59 2.59 0 0 1 1.8 2.5 2.59 2.59 0 0 1-1.8 2.4 9 9 0 0 1-9.3-.6 2.41 2.41 0 0 1 .5-4.1 9.3 9.3 0 0 1 8.8-.2M122.4 140.5a11.1 11.1 0 0 0-11.5 .7 3.4 3.4 0 0 0-1.2 2.5M124.7 143.7a4.3 4.3 0 0 1-3.2 3.6 11.3 11.3 0 0 1-10.6-1.2 3.2 3.2 0 0 1-1.2-2.4M124.7 147.1a4.3 4.3 0 0 1-3.2 3.6 11.3 11.3 0 0 1-10.6-1.2 3.2 3.2 0 0 1-1.2-2.3" fill="none" stroke="#000" stroke-width=".21" stroke-dasharray="1.3 .6" stroke-dashoffset=".7"/>
<path d="M115.1 133.5a3.9 3.9 0 0 1-3.1 3.2l-.3-.4-.1-.7M116.6 145.4v4.1M117.8 149.5v-4.1M124.7 143.7a3.9 3.9 0 0 0-2.3-3.2M127.2 145.4a5.4 5.4 0 0 1-3.8 4.3 15.6 15.6 0 0 1-14.2-1 4.2 4.2 0 0 1-2-3.4" fill="none" stroke="#000" stroke-width=".21" stroke-dasharray="1.3 .6" stroke-dashoffset=".5"/>
<path d="M115.1 152a.59 .59 0 0 1-.6 .1 .59 .59 0 0 1-.4-.5l.5-.2M119.8 151.4a.4 .4 0 0 1 .5 .3 .4 .4 0 0 1-.6 .4l-.4-.1" fill="none" stroke="#000" stroke-width=".21" stroke-dasharray="1.3 .6" stroke-dashoffset="1"/>
<path d="M111.2 130.3v13.1M109.7 143.7a4.3 4.3 0 0 1 3.2-3.5 11.9 11.9 0 0 1 9.6 .4M109.7 147.1a4.3 4.3 0 0 1 3.2-3.5 11.9 11.9 0 0 1 9.6 .5M123.2 143.4v-13.1" fill="none" stroke="#000" stroke-width=".21" stroke-dasharray="1.3 .6" stroke-dashoffset="-.2"/>
<g fill="none" stroke="#000" stroke-width=".21" stroke-dasharray="1.3 .6" stroke-dashoffset=".6">
<path d="M109.7 147.2a4.5 4.5 0 0 0 3.6 3.8 10.8 10.8 0 0 0 10.4-1.6 3.3 3.3 0 0 0 1-2.3M113 147.5v5.7M114.1 148.9v5.7M114.2 153.2v-5.7M115.2 152.9a2.42 2.42 0 0 1 3.3-.8l.2 .1M115.3 154.6v-5.7M116.6 149.5v5.8M117.8 155.3v-5.8M119.1 148.9v5.7M120.2 147.5v5.7M120.3 154.6v-5.7M121.4 153.2v-5.7"/>
<path d="M122.5 140.6a3.7 3.7 0 0 1 2.2 3.1M122.5 144.1a3.7 3.7 0 0 1 2.2 3"/>
</g>
<g fill="none" stroke="#010000" stroke-width=".21">
<path d="M80.2 175.3l-2.2 3.6-1-1.8h2.1M65.5 198.4h1.2M65.5 197.2h1.2M65.5 195.4h1.2M65.5 194.2h1.2M65.5 192.3h1.2M65.5 191.2h1.2M66.1 190.6v1.2M66.1 193.6v1.2M66.1 196.6v1.2M66.1 199.6v1.2M80.2 195.5l-2.3 3.9-1.1-1.9"/>
<path d="M80.4 185.3l-2.4 3.9-1.1-2h2.3M80.4 180.4l-2.1 3.6-1-1.8h2.1M80.6 190.7l-2.3 3.9-1.1-2h2.3M65.5 204.4h1.2M65.5 203.2h1.2M65.5 201.4h1.2M65.5 200.2h1.2M66.1 202.6v1.2M76.7 204.3h.7M76.7 203.6h.7M77.1 203.2v.7"/>
<circle cx="77.9" cy="198.1" r=".68"/>
<circle cx="79.7" cy="203" r=".17"/>
</g>
<g font-size="8.5">
<text x="38.2" y="18.7">(</text>
<text x="55.3" y="18.7">)</text>
</g>
<text font-size="5.8" x="40.1" y="46.7">X</text>
<g font-size="5.6">
<text x="225.2" y="185.5">Vacuum Head Holder</text>
<text x="282" y="201.8">NR</text>
</g>
<text font-size="5.1" x="161.7" y="184.5">Mechanical Ass'y DIV.</text>
<g font-size="4.9">
<text x="26.3" y="12.6">3.2</text>
<text x="43.4" y="12.6">1.6</text>
<text x="126.3" y="180.1">-</text>
<text x="109.4" y="195.4">-</text>
<text x="109.4" y="202.8">-</text>
<text x="234.7" y="198.6">PMA-VC-07-XX</text>
</g>
<g font-size="4.2">
<text x="107.6" y="26.8">E</text>
<text x="117.7" y="26.9">9</text>
<text x="53.3" y="31.1">10</text>
<text x="97.9" y="34.5">B</text>
<text x="120.7" y="33.3">5</text>
<text x="128.1" y="38.8">1</text>
<text x="134.7" y="37.1">2-M3x0.5</text>
<text x="85.8" y="57.4" transform="rotate(-90 85.8 57.4)">F</text>
<text x="95" y="57.3" transform="rotate(-90 95 57.3)">A</text>
<text x="153.1" y="58.6" transform="rotate(-90 153.1 58.6)">16</text>
<text x="147.1" y="61.1" transform="rotate(-90 147.1 61.1)">11.8</text>
<text x="85.2" y="73.5">C0.2</text>
<text x="101.4" y="79">C1</text>
<text x="118.9" y="85.1">8</text>
<text x="100.1" y="91.9">2.5</text>
<text x="126.9" y="98.3">6</text>
<text x="45.2" y="111.5">8x</text>
<text x="54.9" y="111.5">D</text>
<text x="63.7" y="116.3">PCD</text>
<text x="75.9" y="116.3">C</text>
<text x="93.7" y="180">NPM-A</text>
<text x="103.3" y="187.8">SUS304</text>
<text x="206.3" y="189.8">FREE</text>
<text x="139" y="198.8">Phanuwat</text>
<text x="161" y="198.8">Phanuwat</text>
<text x="186.7" y="198.6">ARTIT</text>
<text x="208.4" y="198.6">ARTIT</text>
</g>
<g font-size="4.2" fill="#010000">
<text x="217.3" y="177.6">TITLE</text>
<text x="144.4" y="189.8">UNIT (mm.)</text>
<text x="192.8" y="189.8">SCALE :</text>
<text x="227.2" y="194.4">DWG.NO</text>
<text x="278" y="194.3">REV.</text>
</g>
<text font-size="3.9" fill="#010000" x="115.4" y="176.8">Qty.</text>
<text font-size="3.9" x="172.4" y="181">MinebeaMitsumi Inc.</text>
<g font-size="3.5">
<text x="75" y="41.9">G(Radius)</text>
<text x="33.8" y="71.1">LASER</text>
<text x="33.8" y="74.6">DWG.NO....REV....</text>
<text x="151.4" y="203.7">03-02-25</text>
<text x="183.3" y="203.9">UP DATE</text>
</g>
<g font-size="3.5" fill="#010000">
<text x="39.5" y="177.3">UNLESS SPECIFIED</text>
<text x="83.3" y="176.7">M/C.</text>
<text x="37" y="180.2">C0.2 Max OR R0.2 Max</text>
<text x="37.2" y="183.3">(NO DENT &amp; NO BURR )</text>
<text x="83.3" y="185.2">MATERIAL</text>
<text x="175.2" y="189.7">3RD ANGLE</text>
<text x="67.1" y="195.4">0.2</text>
<text x="67.1" y="192.3">0.1</text>
<text x="83.3" y="192.6">FINISH</text>
<text x="67.1" y="201.3">0.5</text>
<text x="67.1" y="198.4">0.3</text>
<text x="83.3" y="200.5">HEAT TREATMENT.</text>
<text x="139" y="203.7">DATE</text>
<text x="233.9" y="203.8">SHEET:</text>
<text x="252.9" y="203.8">1 OF 1</text>
<text x="67.1" y="204.4">0.8</text>
</g>
<g font-size="3.2">
<text x="58.7" y="35.1">0.02</text>
<text x="68.2" y="35.1">A</text>
<text x="134.9" y="44.1">A</text>
</g>
<g font-size="3.2" fill="#010000">
<text x="8.4" y="150.2" transform="rotate(-90 8.4 150.2)">NAME</text>
<text x="8.4" y="171" transform="rotate(-90 8.4 171)">DATE</text>
<text x="33.8" y="189.5">JISB0405 MACHINING WORKING</text>
<text x="39.4" y="186.6">GENERAL TOLERANCE</text>
<text x="8.4" y="193.4" transform="rotate(-90 8.4 193.4)">ECN.NO.</text>
<text x="35.9" y="192.7">LESS THAN 6</text>
<text x="38.1" y="195.3">6 ~ 30</text>
<text x="143.6" y="193.7">DETAILED</text>
<text x="165.4" y="193.7">DESIGNED</text>
<text x="188.2" y="193.7">CHECKED</text>
<text x="209.5" y="193.7">APPROVED</text>
<text x="35" y="201.3">120 ~ 400</text>
<text x="36.4" y="198.3">30 ~ 120</text>
<text x="8.7" y="204.1" transform="rotate(-90 8.7 204.1)">REV.</text>
<text x="34.9" y="204.5">400 ~ 1000</text>
</g>
<g font-size="2.9">
<text x="42.4" y="141.3">SCALE 3 : 1</text>
<text x="44.1" y="138.5">DETAIL X</text>
</g>
<g font-size="2.8">
<text x="60.9" y="28.2">+0.024</text>
<text x="60.9" y="31">+0.015</text>
<text x="45" y="94.4">XX-XX-XX</text>
<text x="131.9" y="95.4">+0.010</text>
<text x="133.6" y="98.2">0</text>
</g>
<text font-size="2.5" fill="#f00" x="262" y="152.2">6/2/2568</text>
<g font-size="2.1">
<text x="102.8" y="45.3" transform="rotate(-90 102.8 45.3)">1.6</text>
<text x="86.2" y="48.3">1.6</text>
<text x="127" y="60.3">1.6</text>
</g>
<g font-size="2.1" fill="#010000">
<text x="75.4" y="176.6">0.8</text>
<text x="75.7" y="181.7">6.3</text>
<text x="76.6" y="186.7">25</text>
<text x="75.5" y="192.1">100</text>
<text x="76.4" y="202.2">Angle</text>
<text x="78.2" y="204.3">1</text>
</g>
</svg>
